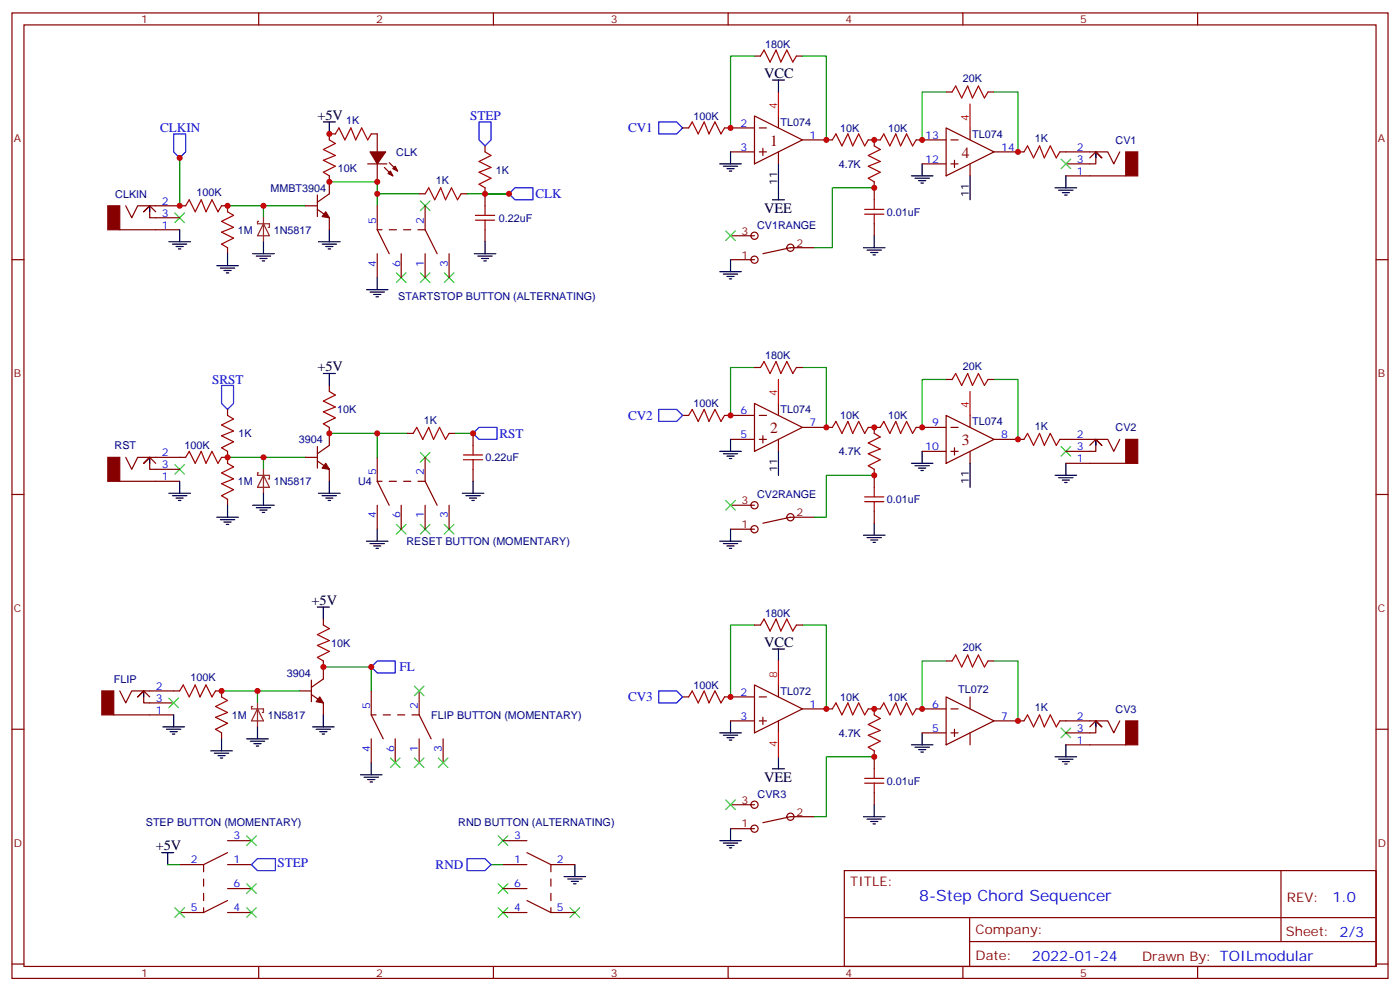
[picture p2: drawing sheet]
<svg xmlns="http://www.w3.org/2000/svg" width="412mm" height="292mm" viewBox="0 0 412 292" stroke-linecap="round" stroke-linejoin="round" font-family="sans-serif">
<g fill="none" stroke="#870000" stroke-width=".35">
<path d="M3.5 3.8h405.4v284.3h-405.4zM7.1 7.3h398.2v277.3h-398.2zM76.2 3.8v3.5M145.3 3.8v3.5M214.5 3.8v3.5M222.2 16.5h1.8M234.6 16.5h1.8M283.6 3.8v3.5M352.8 3.8v3.5M98.8 39.4h-1.8v1.8M109.4 39.4h1.7v5.3M201.1 37.7h1.7"/>
<path d="M213.4 37.7h8.8M222.2 34.1l14.2 7.1-14.2 7.1zM223.7 37.7h2.1M229.3 34.1v3.6M278.7 37.7l14.1 7-14.1 7.1zM278.7 27.1h1.8M285.8 37.7v3.5M291 27.1h1.8M93.5 57.4v6.4M97 51.8v5.3l-3.5 2.4M108.3 48.3h5.6M111.1 48.3v5.3"/>
<path d="M113.2 49.3l2.5 2.5M114.7 47.9l2.4 2.5M123.5 57.1h1.7M135.8 57.1h1.8M142.9 43v1.7M142.9 55.3v5.3M215.2 44.7h7M223.7 44.7h2.1M224.7 43.7v2.1M229.3 44.7v3.6M236.4 41.2h8.8M255.8 41.2h3.5"/>
<path d="M257.5 41.2v1.8M257.5 53.6v5.2M269.9 41.2h8.8M271.6 48.3h7.1M280.1 41.2h2.1M280.1 48.3h2.1M281.2 47.2v2.1M285.8 48.3v3.5M292.8 44.7h8.8M312.2 44.7h14.1l1.8 3.6 1.7-3.6M314 51.8h17.6M321 46.5l1.8-1.8 1.8 1.8-1.8-1.8v3.6h-8.8"/>
<path d="M3.5 76.5h3.6M35.3 67.7h17.6M37 60.6l1.8 3.5 1.8-3.5h14.1M45.9 62.4l-1.8-1.8-1.8 1.8 1.8-1.8v3.5h8.8M65.3 60.6h1.7v1.8M67 73v1.7M90 60.6h3.5M93.5 61.7l3.5 2.4v3.6M111.1 60.6v7.1l3.6 7M111.1 74.7v7.1M118.2 74.7v7.1M125.2 60.6v7.1l3.6 7"/>
<path d="M125.2 74.7v7.1M132.3 74.7v7.1M142.9 67.7v3.5M215.2 76.5h7M215.2 69.4h7M239.9 73h-7.1l-8.1 1.7M257.5 65.9v3.5M405.3 76.5h3.6M97 113.5v1.8M222.2 118.8l14.2 7.1-14.2 7zM222.2 108.2h1.8M229.3 118.8v3.5"/>
<path d="M234.6 108.2h1.8M278.7 111.8h1.8M291 111.8h1.8M37 134.7l1.8 3.5 1.8-3.5h14.1M45.9 136.5l-1.8-1.8-1.8 1.8 1.8-1.8v3.5h8.8M65.3 134.7h1.7M67 120.6v1.7M67 132.9v3.6M90 134.7h3.5M93.5 135.7l3.5 2.5v3.5M93.5 131.5v6.4M97 125.9v5.3l-3.5 2.4"/>
<path d="M111.1 134.7v7l3.6 7.1M119.9 127.6h1.8M125.2 134.7v7l3.6 7.1M132.3 127.6h1.8M139.3 127.6v3.6M139.3 138.2v3.5M201.1 122.3h1.7M213.4 122.3h8.8M215.2 129.4h7M223.7 122.3h2.1M223.7 129.4h2.1M224.7 128.3v2.2"/>
<path d="M229.3 129.4v3.5M236.4 125.9h8.8M255.8 125.9h3.5M257.5 125.9v1.7M257.5 138.2v5.3M269.9 125.9h8.8M271.6 132.9h7.1M278.7 122.3l14.1 7.1-14.1 7.1zM280.1 125.9h2.1M280.1 132.9h2.1M281.2 131.9v2.1M285.8 122.3v3.6"/>
<path d="M285.8 132.9v3.6M292.8 129.4h8.8M312.2 129.4h14.1l1.8 3.5 1.7-3.5M314 136.5h17.6M321 131.2l1.8-1.8 1.8 1.8-1.8-1.8v3.5h-8.8M3.5 145.6h3.6M35.3 141.7h17.6M67 147v1.8M111.1 148.8v7.1M118.2 148.8v7.1M125.2 148.8v7.1M132.3 148.8v7.1"/>
<path d="M215.2 148.8h7M215.2 155.9h7M231.8 152.3a1.06 1.06 0 0 1 1.5-.9 1.06 1.06 0 0 1 .2 1.7 1.06 1.06 0 0 1-1.7-.4v-.4M239.9 152.3h-7.1l-8.1 1.8M257.5 150.6v3.5M405.3 145.6h3.6M95.2 194.7v5.3l-3.5 2.4M95.2 182.3v1.8M222.2 184.1h1.8M234.6 184.1h1.8M278.7 194.7h1.8M291 194.7h1.8"/>
<path d="M3.5 214.8h3.6M33.5 210.5h17.7M35.3 203.5l1.7 3.5 1.8-3.5h14.1M44.1 205.2l-1.8-1.7-1.7 1.7 1.7-1.7v3.5h8.9M63.5 203.5h1.8v1.7M65.3 215.8v1.8M88.2 203.5h3.5M91.7 200.3v6.4M91.7 204.5l3.5 2.5v3.5M109.4 203.5v7l3.5 7.1M109.4 217.6v7M116.4 217.6v7"/>
<path d="M123.5 203.5v7l3.5 7.1M123.5 217.6v7M130.5 217.6v7M201.1 205.2h1.7M213.4 205.2h8.8M215.2 212.3h7M222.2 201.7l14.2 7.1-14.2 7zM223.7 212.3h2.1M223.7 205.2h2.1M224.7 211.2v2.2M229.3 201.7v3.5M229.3 212.3v3.5"/>
<path d="M236.4 208.8h8.8M255.8 208.8h3.5M257.5 208.8v1.7M269.9 208.8h8.8M271.6 215.8h7.1M278.7 205.2l14.1 7.1-14.1 7.1zM280.1 215.8h2.1M280.1 208.8h2.1M281.2 214.8v2.1M285.8 205.2v3.6M285.8 215.8v3.6M292.8 212.3h8.8"/>
<path d="M312.2 212.3h14.1l1.8 3.5 1.7-3.5M314 219.4h17.6M321 214.1l1.8-1.8 1.8 1.8-1.8-1.8v3.5h-8.8M405.3 214.8h3.6M215.2 237h7M257.5 221.1v5.3M257.5 233.5v3.5M67 251.1l-7 3.5h-7.1M67 254.6h7.1M67 247.6h7.1M148.2 254.6h7M148.2 247.6h7"/>
<path d="M155.2 251.1l7.1 3.5h7M215.2 244.1h7M239.9 240.5h-7.1l-8.1 1.8M248.7 256.4h156.6v28.2h-156.6zM377.3 256.4v20.9M67 261.7h7.1M67 265.2l-7 3.5h-7.1M67 268.7h7.1M148.2 261.7h7M148.2 268.7h7M155.2 265.2l7.1 3.5h7M248.7 270.2h156.5"/>
<path d="M285.6 277.3h119.6M285.6 270.2v14.2M3.5 283.9h3.6M76.2 284.6v3.5M145.3 284.6v3.5M214.5 284.6v3.5M283.6 284.6v3.5M352.8 284.6v3.5M405.3 283.9h3.6"/>
<circle cx="222.3" cy="76.5" r="1.06"/>
<circle cx="222.3" cy="69.4" r="1.06"/>
<circle cx="232.8" cy="73" r="1.06"/>
<circle cx="222.3" cy="155.9" r="1.06"/>
<circle cx="222.3" cy="148.8" r="1.06"/>
<circle cx="222.3" cy="237" r="1.06"/>
<circle cx="222.3" cy="244.1" r="1.06"/>
<circle cx="232.8" cy="240.5" r="1.06"/>
</g>
<path d="M51.2 39.4h3.5v5.3l-1.8 1.8-1.7-1.8zM141.1 35.9h3.5v5.3l-1.7 1.8-1.8-1.8zM194 35.9h5.3l1.8 1.8-1.8 1.7h-5.3zM149.9 57.1l1.8-1.8h5.3v3.5h-5.3zM65.3 113.5h3.5v5.3l-1.8 1.8-1.7-1.8zM139.3 127.6l1.8-1.7h5.3v3.5h-5.3zM194 120.6h5.3l1.8 1.7-1.8 1.8h-5.3zM109.4 196.4l1.7-1.7h5.3v3.5h-5.3zM194 203.5h5.3l1.8 1.7-1.8 1.8h-5.3zM74.1 254.6l1.7-1.7h5.3v3.5h-5.3zM137.6 252.9h5.3l1.7 1.7-1.7 1.8h-5.3z" fill="none" stroke="#00f" stroke-width=".35"/>
<g fill="none" stroke="#a10000" stroke-width=".35">
<path d="M224 16.5l1.1-1.8 1.7 3.6 1.8-3.6 1.4 3.6 1.8-3.6 1.7 3.6 1.1-1.8M98.8 39.4l1-1.7 1.8 3.5 1.8-3.5 1.4 3.5 1.7-3.5 1.8 3.5 1.1-1.8M202.8 37.7l1.1-1.8 1.8 3.5 1.7-3.5 1.4 3.5 1.8-3.5 1.8 3.5 1-1.7M280.5 27.1l1-1.8 1.8 3.6 1.7-3.6 1.5 3.6 1.7-3.6 1.8 3.6 1-1.8M97 41.2l1.8 1.1-3.6 1.7 3.6 1.8-3.6 1.4 3.6 1.8-3.6 1.7 1.8 1.1M125.2 57.1l1.1-1.8 1.8 3.5 1.7-3.5 1.4 3.5 1.8-3.5 1.8 3.5 1-1.7M142.9 44.7l1.7 1.1-3.5 1.8 3.5 1.7-3.5 1.4 3.5 1.8-3.5 1.8 1.8 1M245.2 41.2l1-1.8 1.8 3.6 1.8-3.6 1.4 3.6 1.7-3.6 1.8 3.6 1.1-1.8M257.5 43l1.8 1-3.5 1.8 3.5 1.8-3.5 1.4 3.5 1.7-3.5 1.8 1.7 1.1M257.5 58.8v2.9M259.3 41.2l1-1.8 1.8 3.6 1.8-3.6 1.4 3.6 1.8-3.6 1.7 3.6 1.1-1.8M301.6 44.7l1.1-1.7 1.7 3.5 1.8-3.5 1.4 3.5 1.8-3.5 1.7 3.5 1.1-1.8"/>
<path d="M54.7 60.6l1-1.8 1.8 3.6 1.8-3.6 1.4 3.6 1.7-3.6 1.8 3.6 1.1-1.8M67 62.4l1.8 1-3.5 1.8 3.5 1.8-3.5 1.4 3.5 1.7-3.5 1.8 1.7 1.1M140.1 64.8h5.6M140.1 63.4h5.6M142.9 60.6v2.8M142.9 64.8v2.9M254.7 61.7h5.6M254.7 63.1h5.6M257.5 63.1v2.8M97 115.3l1.8 1-3.6 1.8 3.6 1.8-3.6 1.4 3.6 1.7-3.6 1.8 1.8 1.1M224 108.2l1.1-1.7 1.7 3.5 1.8-3.5 1.4 3.5 1.8-3.5 1.7 3.5 1.1-1.8M280.5 111.8l1-1.8 1.8 3.5 1.7-3.5 1.5 3.5 1.7-3.5 1.8 3.5 1-1.7"/>
<path d="M54.7 134.7l1-1.8 1.8 3.6 1.8-3.6 1.4 3.6 1.7-3.6 1.8 3.6 1.1-1.8M67 122.3l1.8 1.1-3.5 1.8 3.5 1.7-3.5 1.4 3.5 1.8-3.5 1.8 1.7 1M67 136.5l1.8 1-3.5 1.8 3.5 1.7-3.5 1.5 3.5 1.7-3.5 1.8 1.7 1M121.7 127.6l1.1-1.7 1.7 3.5 1.8-3.5 1.4 3.5 1.8-3.5 1.7 3.5 1.1-1.8M136.5 135.4h5.7M136.5 134h5.7M139.3 131.2v2.8M139.3 135.4v2.8M202.8 122.3l1.1-1.7 1.8 3.5 1.7-3.5 1.4 3.5 1.8-3.5 1.8 3.5 1-1.8M245.2 125.9l1-1.8 1.8 3.5 1.8-3.5 1.4 3.5 1.7-3.5 1.8 3.5 1.1-1.7M257.5 127.6l1.8 1.1-3.5 1.8 3.5 1.7-3.5 1.4 3.5 1.8-3.5 1.8 1.7 1M259.3 125.9l1-1.8 1.8 3.5 1.8-3.5 1.4 3.5 1.8-3.5 1.7 3.5 1.1-1.7"/>
<path d="M301.6 129.4l1.1-1.8 1.7 3.6 1.8-3.6 1.4 3.6 1.8-3.6 1.7 3.6 1.1-1.8M254.7 146.3h5.6M254.7 147.7h5.6M257.5 143.5v2.8M257.5 147.7v2.9M95.2 184.1l1.8 1-3.5 1.8 3.5 1.8-3.5 1.4 3.5 1.7-3.5 1.8 1.7 1.1M224 184.1l1.1-1.8 1.7 3.5 1.8-3.5 1.4 3.5 1.8-3.5 1.7 3.5 1.1-1.7M280.5 194.7l1-1.8 1.8 3.5 1.7-3.5 1.5 3.5 1.7-3.5 1.8 3.5 1-1.7M52.9 203.5l1.1-1.8 1.7 3.5 1.8-3.5 1.4 3.5 1.8-3.5 1.7 3.5 1.1-1.7M65.3 205.2l1.7 1.1-3.5 1.8 3.5 1.7-3.5 1.4 3.5 1.8-3.5 1.8 1.8 1M202.8 205.2l1.1-1.7 1.8 3.5 1.7-3.5 1.4 3.5 1.8-3.5 1.8 3.5 1-1.8M245.2 208.8l1-1.8 1.8 3.5 1.8-3.5 1.4 3.5 1.7-3.5 1.8 3.5 1.1-1.7"/>
<path d="M257.5 210.5l1.8 1.1-3.5 1.8 3.5 1.7-3.5 1.4 3.5 1.8-3.5 1.8 1.7 1M259.3 208.8l1-1.8 1.8 3.5 1.8-3.5 1.4 3.5 1.8-3.5 1.7 3.5 1.1-1.7M301.6 212.3l1.1-1.8 1.7 3.6 1.8-3.6 1.4 3.6 1.8-3.6 1.7 3.6 1.1-1.8M254.7 229.2h5.6M254.7 230.6h5.6M257.5 226.4v2.8M257.5 230.6v2.9"/>
</g>
<path d="M229.3 27.1v7M285.8 30.6v7.1M229.3 111.8v7M285.8 115.3v7M229.3 194.7v7M229.3 215.8v7.1" fill="none" stroke="#f00" stroke-width=".35"/>
<g fill="none" stroke="#000" stroke-width=".35">
<path d="M95.2 35.9h3.6M97 35.9v3.5M227.5 23.6h3.6M229.3 23.6v3.5M212 48.3h6.4M213.1 49h4.2M214.1 49.7h2.2M214.8 50.4h.7M215.2 44.7v3.6M227.5 58.8h3.6M229.3 48.3v10.5M268.5 51.8h6.3"/>
<path d="M269.5 52.5h4.3M270.6 53.2h2.1M271.3 53.9h.7M271.6 48.3v3.5M285.8 51.8v7M310.8 55.3h6.3M311.9 56h4.2M312.9 56.7h2.1M313.6 57.4h.7M314 51.8v3.5M322.8 44.7v1.8M44.1 60.6v1.8"/>
<path d="M49.7 71.2h6.4M50.8 71.9h4.2M51.9 72.6h2.1M52.6 73.3h.7M52.9 67.7v3.5M63.9 78.2h6.3M64.9 79h4.2M66 79.7h2.1M67 74.7v3.5M74.4 74.7h6.4M75.5 75.4h4.2M76.6 76.1h2.1"/>
<path d="M77.3 76.8h.7M77.6 71.2v3.5M93.8 71.2h6.4M94.9 71.9h4.2M96 72.6h2.1M96.7 73.3h.7M97 67.7v3.5M139.7 74.7h6.3M140.8 75.4h4.2M141.8 76.1h2.1M142.5 76.8h.7M142.9 71.2v3.5"/>
<path d="M215.2 76.5v3.5M254.4 73h6.3M255.4 73.7h4.2M256.5 74.4h2.1M257.2 75.1h.7M257.5 69.4v3.6M66.7 80.4h.7M107.9 85.3h6.4M109 86h4.2M110.1 86.7h2.1M110.8 87.4h.7M111.1 81.8v3.5"/>
<path d="M212 80h6.4M213.1 80.7h4.2M214.1 81.4h2.2M214.8 82.1h.7M95.2 110h3.6M97 110v3.5M44.1 134.7v1.8M212 132.9h6.4M213.1 133.6h4.2M214.1 134.3h2.2M214.8 135h.7M215.2 129.4v3.5"/>
<path d="M229.3 132.9v7.1M268.5 136.5h6.3M269.5 137.2h4.3M270.6 137.9h2.1M271.3 138.6h.7M271.6 132.9v3.6M285.8 136.5v7M310.8 140h6.3M314 136.5v3.5M322.8 129.4v1.8M49.7 145.3h6.4M50.8 146h4.2"/>
<path d="M51.9 146.7h2.1M52.6 147.4h.7M52.9 141.7v3.6M63.9 152.3h6.3M64.9 153h4.2M66 153.7h2.1M66.7 154.4h.7M67 148.8v3.5M74.4 148.8h6.4M75.5 149.5h4.2M76.6 150.2h2.1M77.3 150.9h.7"/>
<path d="M77.6 145.3v3.5M93.8 145.3h6.4M94.9 146h4.2M96 146.7h2.1M96.7 147.4h.7M97 141.7v3.6M107.9 159.4h6.4M111.1 155.9v3.5M136.2 145.3h6.3M137.2 146h4.3M138.3 146.7h2.1M139 147.4h.7"/>
<path d="M139.3 141.7v3.6M212 159.4h6.4M215.2 155.9v3.5M254.4 157.6h6.3M255.4 158.3h4.2M256.5 159h2.1M257.2 159.7h.7M257.5 154.1v3.5M311.9 140.7h4.2M312.9 141.4h2.1M313.6 142.1h.7M93.5 178.8h3.5"/>
<path d="M95.2 178.8v3.5M109 160.1h4.2M110.1 160.8h2.1M110.8 161.5h.7M213.1 160.1h4.2M214.1 160.8h2.2M214.8 161.5h.7M227.5 191.1h3.6M229.3 191.1v3.6M42.3 203.5v1.7M48 214.1h6.3M49 214.8h4.3"/>
<path d="M50.1 215.5h2.1M50.8 216.2h.7M51.2 210.5v3.6M65.3 217.6v3.5M72.7 217.6h6.3M73.7 218.3h4.3M74.8 219h2.1M75.5 219.7h.7M75.8 214.1v3.5M92.1 214.1h6.3M93.1 214.8h4.3M94.2 215.5h2.1"/>
<path d="M94.9 216.2h.7M95.2 210.5v3.6M212 215.8h6.4M213.1 216.5h4.2M214.1 217.2h2.2M214.8 217.9h.7M215.2 212.3v3.5M268.5 219.4h6.3M271.6 215.8v3.6M314 219.4v3.5M322.8 212.3v1.8M62.1 221.1h6.3"/>
<path d="M63.1 221.8h4.3M64.2 222.5h2.1M64.9 223.2h.7M106.2 228.2h6.3M107.2 228.9h4.3M108.3 229.6h2.1M109 230.3h.7M109.4 224.6v3.6M227.5 226.4h3.6M229.3 222.9v3.5M257.5 237v3.5M269.5 220.1h4.3"/>
<path d="M270.6 220.8h2.1M271.3 221.5h.7M310.8 222.9h6.3M311.9 223.6h4.2M312.9 224.3h2.1M313.6 225h.7M47.6 251.1h3.6M49.4 251.1v3.5M166.2 258.2h6.3M167.2 258.9h4.2M168.3 259.6h2.1M169.3 254.6v3.6"/>
<path d="M212 247.6h6.4M213.1 248.3h4.2M214.1 249h2.2M214.8 249.7h.7M215.2 244.1v3.5M254.4 240.5h6.3M255.4 241.2h4.2M256.5 241.9h2.1M257.2 242.6h.7M169 260.3h.7"/>
</g>
<g fill="none" stroke="#008700" stroke-width=".35">
<path d="M222.2 16.5h-7v21.2M236.4 16.5h7v24.7M278.7 27.1h-7.1v14.1M292.8 27.1h7.1v17.6M52.9 46.5v14.1M97 53.6h14.1v7M111.1 57.1h12.4M137.6 57.1h12.3M257.5 55.3h-12.3v17.7h-5.3M67 60.6h10.6v3.5M77.6 60.6h12.4M222.2 108.2h-7v14.1"/>
<path d="M236.4 108.2h7v17.7M278.7 111.8h-7.1v14.1M292.8 111.8h7.1v17.6M67 134.7h10.6v3.5M77.6 134.7h12.4M97 127.6h14.1v7.1M111.1 127.6h8.8M134.1 127.6h5.2M257.5 140h-14.1v12.3h-3.5M95.2 196.4h14.2v7.1M222.2 184.1h-7v21.1M236.4 184.1h7v24.7"/>
<path d="M278.7 194.7h-7.1v14.1M292.8 194.7h7.1v17.6M65.3 203.5h10.5v3.5M75.8 203.5h12.4M257.5 222.9h-14.1v17.6h-3.5M49.4 254.6h3.5M144.6 254.6h3.6"/>
</g>
<g fill="#870000" stroke="#870000" stroke-width=".35">
<path d="M331.6 44.7h3.5v7.1h-3.5z"/>
<path d="M331.6 129.4h3.5v7.1h-3.5z"/>
<path d="M331.6 212.3h3.5v7.1h-3.5z"/>
<path d="M96 136.5l1 1.7-2.1-.3z"/>
<path d="M31.7 134.7h3.6v7h-3.6z"/>
<path d="M30 203.5h3.5v7h-3.5z"/>
<path d="M94.2 205.2l1 1.8-2.1-.3z"/>
<path d="M114.3 51.1l.7-.7 .7 1.4z"/>
<path d="M116.4 49l.7 1.4-1.4-.7z"/>
<path d="M109 44.7h4.6l-2.5 3.6z"/>
<path d="M96 62.4l1 1.7-2.1-.3z"/>
<path d="M31.7 60.6h3.6v7.1h-3.6z"/>
</g>
<g fill="none" stroke="#3c3" stroke-width=".35">
<path d="M123.8 59.2l2.8 2.8M126.6 59.2l-2.8 2.8M312.6 46.8l2.8 2.9M315.4 46.8l-2.8 2.9M51.5 62.7l2.8 2.8M54.3 62.7l-2.8 2.8M213.8 68l2.8 2.8M216.6 68l-2.8 2.8M116.8 80.4l2.8 2.8M119.6 80.4l-2.8 2.8M123.8 80.4l2.8 2.8M126.6 80.4l-2.8 2.8"/>
<path d="M130.9 80.4l2.8 2.8M133.7 80.4l-2.8 2.8M51.5 136.8l2.8 2.8M54.3 136.8l-2.8 2.8M123.8 133.3l2.8 2.8M126.6 133.3l-2.8 2.8M312.6 131.5l2.8 2.8M315.4 131.5l-2.8 2.8M116.8 154.4l2.8 2.9M119.6 154.4l-2.8 2.9M123.8 154.4l2.8 2.9M126.6 154.4l-2.8 2.9"/>
<path d="M130.9 154.4l2.8 2.9M133.7 154.4l-2.8 2.9M213.8 147.4l2.8 2.8M216.6 147.4l-2.8 2.8M49.7 205.6l2.9 2.8M52.6 205.6l-2.9 2.8M122.1 202.1l2.8 2.8M124.9 202.1l-2.8 2.8M312.6 214.4l2.8 2.8M315.4 214.4l-2.8 2.8M115 223.2l2.8 2.9M117.8 223.2l-2.8 2.9"/>
<path d="M122.1 223.2l2.8 2.9M124.9 223.2l-2.8 2.9M129.1 223.2l2.8 2.9M131.9 223.2l-2.8 2.9M213.8 235.6l2.8 2.8M216.6 235.6l-2.8 2.8M72.7 246.2l2.8 2.8M75.5 246.2l-2.8 2.8M146.8 246.2l2.8 2.8M149.6 246.2l-2.8 2.8M51.5 267.3l2.8 2.9M54.3 267.3l-2.8 2.9"/>
<path d="M72.7 260.3l2.8 2.8M72.7 267.3l2.8 2.9M75.5 260.3l-2.8 2.8M75.5 267.3l-2.8 2.9M146.8 267.3l2.8 2.9M146.8 260.3l2.8 2.8M149.6 267.3l-2.8 2.9M149.6 260.3l-2.8 2.8M167.9 267.3l2.8 2.9M170.7 267.3l-2.8 2.9"/>
</g>
<path d="M125.2 67.7h-14.1M125.2 141.7h-14.1M123.5 210.5h-14.1M60 254.6v14.1M162.3 254.6v14.1" fill="none" stroke="#870000" stroke-width=".35" stroke-dasharray="2.1 2.1"/>
<path d="M76.2 65.2h-.4v.7h3.6v1.1h-.4M77.6 64.1v7.1M77.6 65.9l1.8 3.5h-3.6zM76.2 139.3h-.4v.7h3.6v1h-.4M77.6 140l1.8 3.5h-3.6zM77.6 138.2v7.1M74.4 208.1h-.3v.7h3.5v1h-.3M75.8 207v7.1M75.8 208.8l1.8 3.5h-3.5z" fill="none" stroke="#8c2424" stroke-width=".35"/>
<g fill="#c00">
<circle cx="271.6" cy="41.2" r=".88"/>
<circle cx="257.5" cy="41.2" r=".88"/>
<circle cx="257.5" cy="125.9" r=".88"/>
<circle cx="215.2" cy="122.3" r=".88"/>
<circle cx="243.4" cy="125.9" r=".88"/>
<circle cx="299.9" cy="129.4" r=".88"/>
<circle cx="271.6" cy="125.9" r=".88"/>
<circle cx="257.5" cy="208.8" r=".88"/>
<circle cx="299.9" cy="44.7" r=".88"/>
<circle cx="299.9" cy="212.3" r=".88"/>
<circle cx="271.6" cy="208.8" r=".88"/>
<circle cx="215.2" cy="205.2" r=".88"/>
<circle cx="243.4" cy="208.8" r=".88"/>
<circle cx="52.9" cy="46.5" r=".88"/>
<circle cx="52.9" cy="60.6" r=".88"/>
<circle cx="149.9" cy="57.1" r=".88"/>
<circle cx="109.4" cy="196.4" r=".88"/>
<circle cx="142.9" cy="57.1" r=".88"/>
<circle cx="77.6" cy="134.7" r=".88"/>
<circle cx="67" cy="134.7" r=".88"/>
<circle cx="139.3" cy="127.6" r=".88"/>
<circle cx="97" cy="127.6" r=".88"/>
<circle cx="111.1" cy="127.6" r=".88"/>
<circle cx="95.3" cy="196.4" r=".88"/>
<circle cx="111.1" cy="53.6" r=".88"/>
<circle cx="97" cy="53.6" r=".88"/>
<circle cx="65.3" cy="203.5" r=".88"/>
<circle cx="75.8" cy="203.5" r=".88"/>
<circle cx="111.1" cy="57.1" r=".88"/>
<circle cx="77.6" cy="60.6" r=".88"/>
<circle cx="67" cy="60.6" r=".88"/>
<circle cx="243.4" cy="41.2" r=".88"/>
<circle cx="215.2" cy="37.7" r=".88"/>
<circle cx="257.5" cy="140" r=".88"/>
<circle cx="257.5" cy="55.3" r=".88"/>
<circle cx="257.5" cy="222.9" r=".88"/>
<circle cx="97" cy="39.4" r=".88"/>
</g>
<g font-size="4.6" fill="#800">
<text x="226.8" y="43">1</text>
<text x="283.3" y="46.5">4</text>
<text x="226.8" y="127.6">2</text>
<text x="283.3" y="131.2">3</text>
</g>
<text font-size="4.6" fill="#00f" x="270.8" y="265.4">8-Step Chord Sequencer</text>
<g font-size="4.2">
<text x="225.1" y="22.9">VCC</text>
<text x="93.5" y="35.2">+5V</text>
<text x="225.1" y="62.7">VEE</text>
<text x="93.5" y="109.3">+5V</text>
<text x="91.7" y="178.1">+5V</text>
<text x="225.1" y="190.4">VCC</text>
<text x="225.1" y="230.3">VEE</text>
<text x="45.9" y="250.4">+5V</text>
</g>
<g font-size="4.2" fill="#00f">
<text x="392.5" y="265.7">1.0</text>
<text x="304" y="283">2022-01-24</text>
</g>
<g font-size="3.9" fill="#00f">
<text x="138.5" y="35.4">STEP</text>
<text x="47.2" y="38.9">CLKIN</text>
<text x="185" y="39">CV1</text>
<text x="157.7" y="58.4">CLK</text>
<text x="62.5" y="113.1">SRST</text>
<text x="185" y="123.6">CV2</text>
<text x="147.1" y="128.9">RST</text>
<text x="117.7" y="197.7">FL</text>
<text x="185" y="206.5">CV3</text>
<text x="81.8" y="255.4">STEP</text>
<text x="128.3" y="255.9">RND</text>
</g>
<g font-size="3.9" fill="#800">
<text x="250.5" y="261">TITLE:</text>
<text x="379.1" y="265.7">REV:</text>
<text x="287.4" y="275.2">Company:</text>
<text x="378.7" y="275.8">Sheet: 2/3</text>
<text x="287.4" y="282.9">Date:</text>
<text x="336.4" y="282.9">Drawn By: TOILmodular</text>
</g>
<g font-size="3.2" fill="#800">
<text x="41.6" y="6.8">1</text>
<text x="110.8" y="6.8">2</text>
<text x="179.9" y="6.8">3</text>
<text x="249.1" y="6.8">4</text>
<text x="318.2" y="6.8">5</text>
<text x="4.1" y="41.9">A</text>
<text x="405.9" y="41.9">A</text>
<text x="218.5" y="69.1">3</text>
<text x="218.5" y="76.1">1</text>
<text x="234.6" y="72.6">2</text>
<text x="4.1" y="111.1">B</text>
<text x="405.9" y="111.1">B</text>
<text x="218.5" y="148.4">3</text>
<text x="218.5" y="155.5">1</text>
<text x="234.6" y="152">2</text>
<text x="4.1" y="180.2">C</text>
<text x="405.9" y="180.2">C</text>
<text x="218.5" y="236.6">3</text>
<text x="218.5" y="243.7">1</text>
<text x="234.6" y="240.2">2</text>
<text x="4.1" y="249.3">D</text>
<text x="405.9" y="249.3">D</text>
<text x="41.6" y="287.6">1</text>
<text x="110.8" y="287.6">2</text>
<text x="179.9" y="287.6">3</text>
<text x="249.1" y="287.6">4</text>
<text x="318.2" y="287.6">5</text>
</g>
<g font-size="3.2" fill="#000080">
<text x="225.4" y="14.1">180K</text>
<text x="283.6" y="24.3">20K</text>
<text x="204.3" y="35.3">100K</text>
<text x="102" y="36.6">1K</text>
<text x="229.9" y="37.1">TL074</text>
<text x="247.5" y="38.8">10K</text>
<text x="261.6" y="38.8">10K</text>
<text x="286.4" y="40.6">TL074</text>
<text x="304.8" y="41.9">1K</text>
<text x="116.7" y="45.9">CLK</text>
<text x="328.6" y="42.3">CV1</text>
<text x="99.5" y="50.8">10K</text>
<text x="146.1" y="51.2">1K</text>
<text x="247.1" y="49.4">4.7K</text>
<text x="34" y="58.2">CLKIN</text>
<text x="57.9" y="57.8">100K</text>
<text x="79.7" y="56.5">MMBT3904</text>
<text x="128.4" y="54.3">1K</text>
<text x="146.9" y="65.3">0.22uF</text>
<text x="261.2" y="63.5">0.01uF</text>
<text x="70" y="68.8">1M</text>
<text x="80.7" y="68.8">1N5817</text>
<text x="223.1" y="67.3">CV1RANGE</text>
<text x="117.3" y="88.2">STARTSTOP BUTTON (ALTERNATING)</text>
<text x="225.4" y="105.8">180K</text>
<text x="283.6" y="108.9">20K</text>
<text x="204.3" y="119.9">100K</text>
<text x="99.4" y="121.7">10K</text>
<text x="124.9" y="124.8">1K</text>
<text x="229.9" y="121.8">TL074</text>
<text x="247.5" y="123.5">10K</text>
<text x="261.6" y="123.5">10K</text>
<text x="286.4" y="125.3">TL074</text>
<text x="70.3" y="128.8">1K</text>
<text x="88.1" y="130.5">3904</text>
<text x="304.8" y="126.6">1K</text>
<text x="328.6" y="127">CV2</text>
<text x="33.8" y="132.3">RST</text>
<text x="54.3" y="132.3">100K</text>
<text x="143" y="135.8">0.22uF</text>
<text x="247.1" y="134">4.7K</text>
<text x="70" y="142.9">1M</text>
<text x="80.7" y="142.9">1N5817</text>
<text x="105.5" y="142.9">U4</text>
<text x="223.1" y="146.7">CV2RANGE</text>
<text x="261.2" y="148.2">0.01uF</text>
<text x="119.7" y="160.5">RESET BUTTON (MOMENTARY)</text>
<text x="225.4" y="181.7">180K</text>
<text x="97.6" y="190.5">10K</text>
<text x="283.6" y="191.8">20K</text>
<text x="33.6" y="201.1">FLIP</text>
<text x="56.1" y="200.7">100K</text>
<text x="84.5" y="199.3">3904</text>
<text x="204.3" y="202.9">100K</text>
<text x="229.9" y="204.6">TL072</text>
<text x="247.5" y="206.4">10K</text>
<text x="261.6" y="206.4">10K</text>
<text x="282.3" y="204">TL072</text>
<text x="304.8" y="209.5">1K</text>
<text x="328.6" y="209.9">CV3</text>
<text x="68.3" y="211.7">1M</text>
<text x="78.9" y="211.7">1N5817</text>
<text x="127.1" y="211.7">FLIP BUTTON (MOMENTARY)</text>
<text x="247.1" y="217">4.7K</text>
<text x="261.2" y="231.1">0.01uF</text>
<text x="223.2" y="234.9">CVR3</text>
<text x="43" y="243.4">STEP BUTTON (MOMENTARY)</text>
<text x="135" y="243.4">RND BUTTON (ALTERNATING)</text>
</g>
<g font-size="3.2" fill="#f00">
<text x="229" y="32" transform="rotate(-90 229 32)">4</text>
<text x="285.4" y="35.6" transform="rotate(-90 285.4 35.6)">4</text>
<text x="229" y="116.7" transform="rotate(-90 229 116.7)">4</text>
<text x="285.4" y="120.2" transform="rotate(-90 285.4 120.2)">4</text>
<text x="229" y="199.6" transform="rotate(-90 229 199.6)">8</text>
<text x="229" y="220" transform="rotate(-90 229 220)">4</text>
</g>
<g font-size="3.2" fill="#00f">
<text x="218.1" y="37.3">2</text>
<text x="238.5" y="40.9">1</text>
<text x="272.5" y="40.9">13</text>
<text x="218.1" y="44.4">3</text>
<text x="272.5" y="47.9">12</text>
<text x="294.9" y="44.4">14</text>
<text x="317.2" y="44.4">2</text>
<text x="317.2" y="47.9">3</text>
<text x="317.2" y="51.4">1</text>
<text x="47.6" y="60.3">2</text>
<text x="47.6" y="63.8">3</text>
<text x="110.8" y="65.9" transform="rotate(-90 110.8 65.9)">5</text>
<text x="124.9" y="65.9" transform="rotate(-90 124.9 65.9)">2</text>
<text x="47.6" y="67.3">1</text>
<text x="110.8" y="78.5" transform="rotate(-90 110.8 78.5)">4</text>
<text x="117.8" y="78.5" transform="rotate(-90 117.8 78.5)">6</text>
<text x="124.9" y="78.5" transform="rotate(-90 124.9 78.5)">1</text>
<text x="131.9" y="78.5" transform="rotate(-90 131.9 78.5)">3</text>
<text x="218.1" y="122">6</text>
<text x="238.5" y="125.5">7</text>
<text x="274.6" y="125.5">9</text>
<text x="218.1" y="129">5</text>
<text x="294.9" y="129">8</text>
<text x="317.2" y="129">2</text>
<text x="47.6" y="134.3">2</text>
<text x="47.6" y="137.9">3</text>
<text x="272.5" y="132.6">10</text>
<text x="317.2" y="136.1">1</text>
<text x="317.2" y="132.6">3</text>
<text x="47.6" y="141.4">1</text>
<text x="110.8" y="140" transform="rotate(-90 110.8 140)">5</text>
<text x="124.9" y="140" transform="rotate(-90 124.9 140)">2</text>
<text x="110.8" y="152.6" transform="rotate(-90 110.8 152.6)">4</text>
<text x="117.8" y="152.6" transform="rotate(-90 117.8 152.6)">6</text>
<text x="124.9" y="152.6" transform="rotate(-90 124.9 152.6)">1</text>
<text x="131.9" y="152.6" transform="rotate(-90 131.9 152.6)">3</text>
<text x="45.9" y="203.1">2</text>
<text x="45.9" y="206.7">3</text>
<text x="109" y="208.8" transform="rotate(-90 109 208.8)">5</text>
<text x="123.1" y="208.8" transform="rotate(-90 123.1 208.8)">2</text>
<text x="218.1" y="204.9">2</text>
<text x="238.5" y="208.4">1</text>
<text x="274.6" y="208.4">6</text>
<text x="45.9" y="210.2">1</text>
<text x="218.1" y="211.9">3</text>
<text x="274.6" y="215.5">5</text>
<text x="294.9" y="211.9">7</text>
<text x="317.2" y="211.9">2</text>
<text x="317.2" y="215.5">3</text>
<text x="109" y="221.4" transform="rotate(-90 109 221.4)">4</text>
<text x="116.1" y="221.4" transform="rotate(-90 116.1 221.4)">6</text>
<text x="123.1" y="221.4" transform="rotate(-90 123.1 221.4)">1</text>
<text x="130.2" y="221.4" transform="rotate(-90 130.2 221.4)">3</text>
<text x="317.2" y="219">1</text>
<text x="68.8" y="247.2">3</text>
<text x="151.4" y="247.2">3</text>
<text x="56.2" y="254.3">2</text>
<text x="68.8" y="254.3">1</text>
<text x="151.4" y="254.3">1</text>
<text x="164" y="254.3">2</text>
<text x="68.8" y="261.3">6</text>
<text x="151.4" y="261.3">6</text>
<text x="56.2" y="268.4">5</text>
<text x="68.8" y="268.4">4</text>
<text x="151.4" y="268.4">4</text>
<text x="164" y="268.4">5</text>
</g>
<g font-size="3.2">
<text x="229" y="54.4" transform="rotate(-90 229 54.4)">11</text>
<text x="285.4" y="57.9" transform="rotate(-90 285.4 57.9)">11</text>
<text x="229" y="139.1" transform="rotate(-90 229 139.1)">11</text>
<text x="285.4" y="142.6" transform="rotate(-90 285.4 142.6)">11</text>
</g>
</svg>
